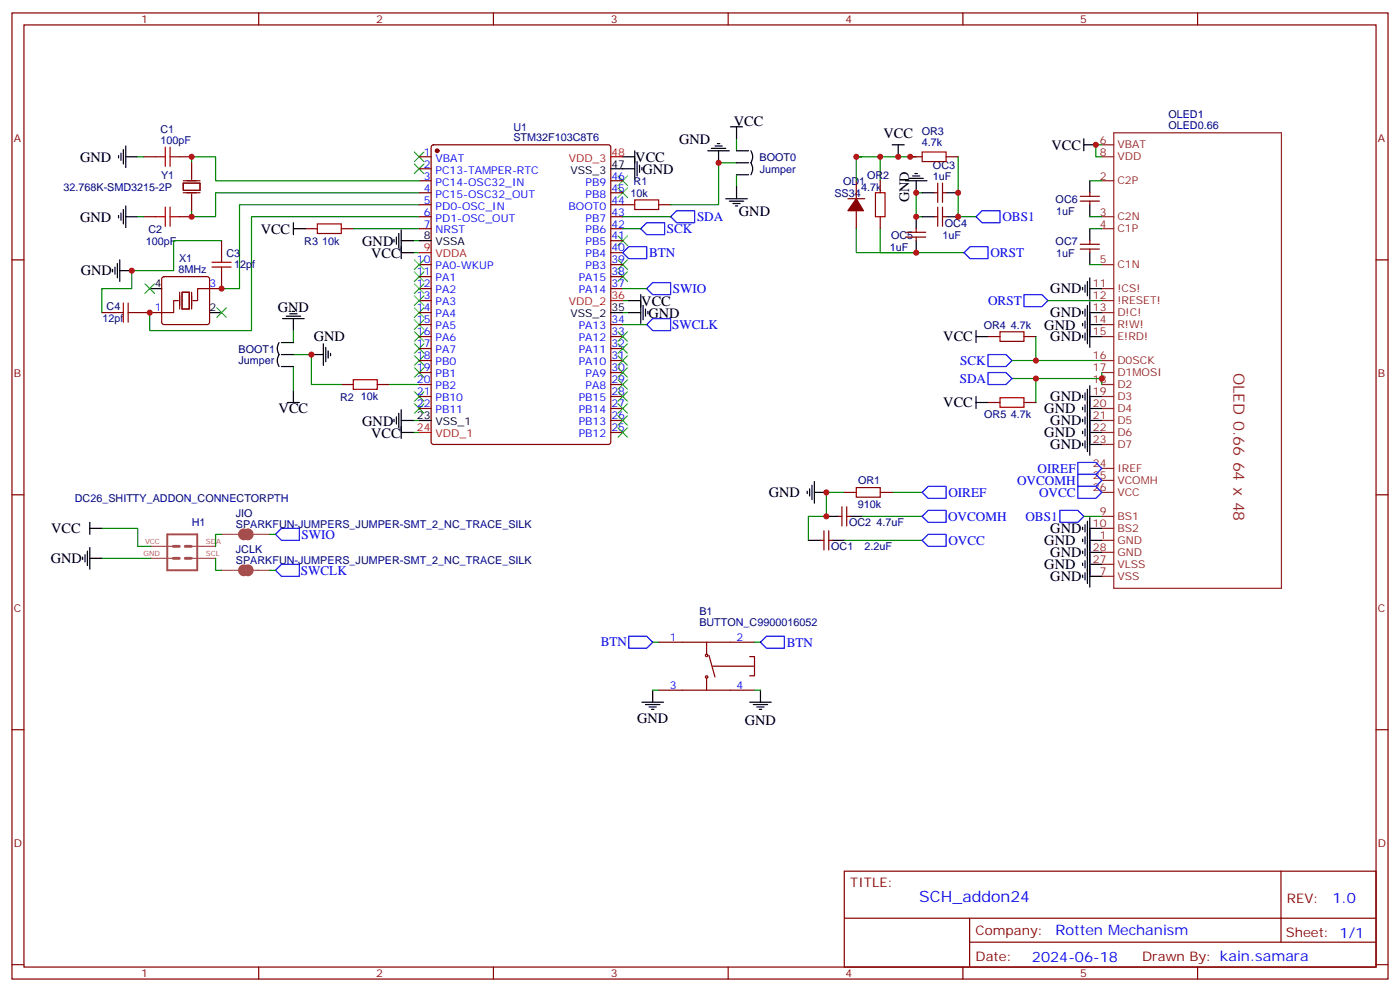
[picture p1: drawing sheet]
<svg xmlns="http://www.w3.org/2000/svg" width="412mm" height="292mm" viewBox="0 0 412 292" stroke-linecap="round" stroke-linejoin="round" font-family="sans-serif">
<g fill="none" stroke="#008700" stroke-width=".35">
<path d="M40.6 46.1h1.7M56.4 47.9v-1.8h7.1v7.1h60M123.5 56.7h-60v7.1h-7.1v-1.8M217 47.9h-5.3v12.4h-14.1M217 40.9v3.5M217 51.4v3.6M252.2 46.1v7.1M254 46.1h-1.8h7.1v7.1M259.3 46.1h10.6M271.6 56.7h-1.7v7.1h1.7M282.2 46.1v17.7h5.3M321 53.2h3.6"/>
<path d="M324.6 42.6h-1.8v3.5h1.8M40.6 63.8h1.7M65.3 70.8h-14.1v8.9h-12.4v5.2h-8.8v7.1M104.1 67.3h19.4M121.7 70.8h1.8M121.7 74.4h1.8M123.5 60.3h-52.9v24.6h-5.3M123.5 63.8h-49.4v33.5h-30v-5.3M183.4 67.3h5.3M183.4 63.8h14.2M252.2 67.3v7.1h17.7M259.3 67.3v7.1h10.6"/>
<path d="M269.9 74.4h14.1M321 67.3h3.6M321 63.8h3.6M321 77.9h3.6M86.4 97.3v3.5M183.4 92h1.8M183.4 88.5h1.8M183.4 95.5h7.1M183.4 84.9h7.1M305.2 99.1v7M308.7 88.5h15.9M86.4 104.4h5.3v8.8h8.8"/>
<path d="M86.4 107.9v7M114.7 113.2h8.8M298.1 106.1h26.5M298.1 111.4h26.5M305.2 111.4v7.1M324.6 109.6v3.6M121.7 123.8h1.8M121.7 127.3h1.8M30 155.5h10.6v5.3h3.8M65.3 157.3h-1.8v3.5M79.4 157.3h1.7M248.7 144.9h-5.3v7.1h-5.3v7"/>
<path d="M248.7 159h22.9M254 152h17.6M262.8 144.9h8.8M319.3 152h5.3M30 164.3h14.4M63.5 164.3v3.6h1.8M79.4 167.9h1.7M192.3 189h1.7M222.2 189h1.8M192.3 203.1h1.7M222.2 203.1h1.8"/>
</g>
<g fill="none" stroke="#3c3" stroke-width=".35">
<path d="M122.1 48.3l2.8 2.8M122.1 44.7l2.8 2.9M124.9 48.3l-2.8 2.8M124.9 44.7l-2.8 2.9M182 51.8l2.9 2.8M182 55.3l2.9 2.8M184.9 51.8l-2.9 2.8M184.9 55.3l-2.9 2.8M122.1 76.5l2.8 2.8M124.9 76.5l-2.8 2.8M182 76.5l2.9 2.8M182 69.4l2.9 2.8"/>
<path d="M184.9 76.5l-2.9 2.8M184.9 69.4l-2.9 2.8M42.7 83.5l2.8 2.9M45.5 83.5l-2.8 2.9M63.9 90.6l2.8 2.8M66.7 90.6l-2.8 2.8M122.1 97.6l2.8 2.9M122.1 94.1l2.8 2.8M122.1 90.6l2.8 2.8M122.1 80l2.8 2.8M122.1 83.5l2.8 2.9M122.1 87.1l2.8 2.8"/>
<path d="M124.9 97.6l-2.8 2.9M124.9 94.1l-2.8 2.8M124.9 90.6l-2.8 2.8M124.9 80l-2.8 2.8M124.9 83.5l-2.8 2.9M124.9 87.1l-2.8 2.8M182 80l2.9 2.8M182 97.6l2.9 2.9M184.9 80l-2.9 2.8M184.9 97.6l-2.9 2.9M122.1 108.2l2.8 2.9M122.1 104.7l2.8 2.8"/>
<path d="M122.1 101.2l2.8 2.8M122.1 118.8l2.8 2.8M122.1 115.3l2.8 2.8M124.9 108.2l-2.8 2.9M124.9 104.7l-2.8 2.8M124.9 101.2l-2.8 2.8M124.9 118.8l-2.8 2.8M124.9 115.3l-2.8 2.8M182 101.2l2.9 2.8M182 104.7l2.9 2.8M182 108.2l2.9 2.9M182 111.8l2.9 2.8"/>
<path d="M182 115.3l2.9 2.8M182 118.8l2.9 2.8M184.9 101.2l-2.9 2.8M184.9 104.7l-2.9 2.8M184.9 108.2l-2.9 2.9M184.9 111.8l-2.9 2.8M184.9 115.3l-2.9 2.8M184.9 118.8l-2.9 2.8M182 122.3l2.9 2.9M182 125.9l2.9 2.8M184.9 122.3l-2.9 2.9M184.9 125.9l-2.9 2.8"/>
</g>
<g fill="none" stroke="#a10000" stroke-width=".35">
<path d="M45.9 46.1h2.8M48.7 43.3v5.7M50.1 46.1h2.8M50.1 43.3v5.7M187 58.8h7v2.9h-7zM257.9 56.7h2.8v7.1h-2.8zM271.6 44.7h7.1v2.9h-7.1zM45.9 63.8h2.8M48.7 61v5.6M50.1 61v5.6M50.1 63.8h2.8M62.4 77.2h5.7"/>
<path d="M62.4 78.6h5.7M65.3 74.4v2.8M65.3 78.6v2.8M93.5 65.9h7v2.8h-7zM33.5 92h2.8M36.3 89.2v5.6M37.7 92h2.9M37.7 89.2v5.6M294.6 97.6h7v2.9h-7zM104.1 111.8h7v2.8h-7zM294.6 117.1h7v2.8h-7zM252.2 143.5h7.1v2.8h-7.1z"/>
</g>
<g fill="none" stroke="#870000" stroke-width=".35">
<path d="M3.5 3.8h405.4v284.3h-405.4zM7.1 7.3h398.2v277.3h-398.2zM76.2 3.8v3.5M145.3 3.8v3.5M214.5 3.8v3.5M283.6 3.8v3.5M352.8 3.8v3.5M42.3 46.1h3.6M52.9 46.1h3.5M56.4 47.9v3.5M56.4 58.5v3.5M123.5 46.1h3.5"/>
<path d="M123.5 49.7h3.5M123.5 53.2h3.5M123.5 56.7h3.5M127.2 42.8l.5-.2h51.5l.7 .4v87.1l-.4 .7h-51.8l-.6-.5-.1-87zM179.9 53.2h3.5M179.9 56.7h3.5M249.8 58.5h4.9M252.2 53.2v5.3M259.3 53.2v3.5M268.1 46.1h3.5M275.2 56.7h1M276.2 53.9v5.6"/>
<path d="M277.6 56.7h1.1M277.6 53.9v5.6M278.7 46.1h3.5M318.2 59.2h5.6M318.2 57.8h5.6M321 56.7v1.1M321 59.2v1.1M3.5 76.5h3.6M42.3 63.8h3.6M52.9 63.8h3.5M65.3 70.8v3.6M90 67.3h3.5"/>
<path d="M100.5 67.3h3.6M123.5 67.3h3.5M123.5 63.8h3.5M123.5 60.3h3.5M123.5 77.9h3.5M179.9 67.3h3.5M179.9 63.8h3.5M179.9 60.3h7.1M179.9 77.9h3.5M179.9 74.4h3.5M179.9 70.8h3.5M194 60.3h3.6"/>
<path d="M252.2 62v5.3M259.3 63.8v3.5M267.1 68.4h5.6M267.1 69.8h5.6M269.9 67.3v1.1M269.9 69.8v1M275.2 63.8h1M276.2 61v5.6M277.6 63.8h1.1M277.6 61v5.6M318.2 73.3h5.6M318.2 71.9h5.6"/>
<path d="M321 70.8v1.1M321 73.3v1.1M405.3 76.5h3.6M30 92h3.5M40.6 92h7M47.9 81.6l.4-.2h12.7l.5 .2 .2 .5v12.7l-.2 .5-.5 .2h-12.7l-.5-.2-.2-.5v-12.7zM65.3 81.4v3.5h-3.6M123.5 81.4h3.5M123.5 84.9h3.5M123.5 88.5h3.5M123.5 92h3.5M123.5 95.5h3.5"/>
<path d="M123.5 99.1h3.5M179.9 81.4h3.5M179.9 84.9h3.5M179.9 95.5h3.5M179.9 99.1h3.5M291 99.1h3.6M301.6 99.1h3.6M100.5 113.2h3.6M111.1 113.2h3.6M123.5 113.2h3.5M123.5 102.6h3.5M123.5 106.1h3.5"/>
<path d="M123.5 109.6h3.5M123.5 116.7h3.5M179.9 113.2h3.5M179.9 102.6h3.5M179.9 106.1h3.5M179.9 109.6h3.5M179.9 116.7h3.5M291 118.5h3.6M301.6 118.5h3.6M123.5 120.2h3.5M179.9 120.2h3.5M179.9 127.3h3.5"/>
<path d="M179.9 123.8h3.5M3.5 145.6h3.6M241.7 159h1M242.7 156.2v5.7M244.1 156.2v5.7M244.1 159h1.1M246.9 152h1.1M248 149.2v5.6M248.7 144.9h3.5M249.4 149.2v5.6M249.4 152h1.1M259.3 144.9h3.5"/>
<path d="M405.3 145.6h3.6M194 189h28.2M208.1 189v3.5M208.1 199.6v3.5M208.8 192.9l1.8 6.3M209.9 196.1h12.3M220.8 193.3h1.4v5.6h-1.4M3.5 214.8h3.6M194 203.1h28.2M405.3 214.8h3.6M248.7 256.4h156.6v28.2h-156.6zM377.3 256.4v20.9"/>
<path d="M248.7 270.2h156.5M285.6 277.3h119.6M285.6 270.2v14.2M3.5 283.9h3.6M76.2 284.6v3.5M145.3 284.6v3.5M214.5 284.6v3.5M283.6 284.6v3.5M352.8 284.6v3.5M405.3 283.9h3.6"/>
<circle cx="208.1" cy="199.2" r=".35"/>
<circle cx="208.1" cy="192.9" r=".35"/>
</g>
<g fill="none" stroke="#000" stroke-width=".35">
<path d="M215.2 37.3h3.5M217 37.3v3.6M34.9 45.8v.7M35.6 45.1v2.1M36.3 44v4.3M37 46.1h3.6M37 43v6.3M179.9 49.7h7.1M183.4 46.1h3.6M187 44.4v8.4M187.7 47.6v4.2M188.4 48.6v2.1"/>
<path d="M189.1 49.3v.7M208.5 44.4h6.3M209.5 43.7h4.3M210.6 43h2.1M211.3 42.3h.7M211.7 44.4v3.5M213.8 58.5h6.3M214.8 59.2h4.3M215.9 59.9h2.1M217 55v3.5M217 44.4h3.5M217 51.4h3.5"/>
<path d="M217 47.9h3.5M221.2 44.4l.3 .6a3 3 0 0 1-.3 2.9l.3 .7a3 3 0 0 1-.3 2.8M262.8 42.6h3.5M264.6 42.6v3.5M266.7 53.2h6.3M267.8 52.5h4.2M268.8 51.8h2.1M269.5 51.1h.7M269.9 53.2v3.5M271.6 56.7h3.6M278.7 56.7h3.5M319.3 42.6h3.5"/>
<path d="M319.3 40.9v3.5M321 53.2v3.5M33.2 79.3v.7M33.9 78.6v2.1M34.6 77.5v4.3M34.9 63.4v.7M35.3 79.7h3.5M35.3 76.5v6.3M35.6 62.7v2.1M36.3 61.7v4.2M37 63.8h3.6M37 60.6v6.4"/>
<path d="M86.4 67.3h3.6M86.4 65.5v3.6M116.1 70.5v.7M116.8 69.8v2.1M117.5 68.7v4.3M118.2 70.8h3.5M118.2 67.7v8.4M118.2 74.4h3.5M123.5 70.8h3.5M216.6 60.6h.7M269.9 63.8v3.5M269.9 70.8v3.6"/>
<path d="M271.6 63.8h3.6M278.7 63.8h3.5M321 60.3v3.5M321 67.3v3.5M321 74.4v3.5M44.1 84.9h3.5M61.7 92h3.6M83.3 93.8h6.3M84.3 93.1h4.2M85.4 92.4h2.1M86.1 91.7h.7M86.4 93.8v3.5"/>
<path d="M179.9 92h3.5M185.2 92h3.5M185.2 88.5h3.5M188.7 86.7v8.5M189.4 89.9v4.2M190.1 90.9v2.2M190.9 91.7v.7M287.5 99.1h3.5M287.5 97.3v3.5M318.9 84.6v.7M318.9 91.7v.7M318.9 95.2v.7"/>
<path d="M318.9 98.7v.7M319.6 83.9v2.1M319.6 90.9v2.2M319.6 94.5v2.1M319.6 98v2.1M320.3 82.8v4.3M320.3 89.9v11.3M321 92h3.6M321 81.8v6.3M321 88.8v13.4M321 84.9h3.6M321 95.5h3.6"/>
<path d="M321 99.1h3.6M82.2 100.8l-.3 .7a3 3 0 0 0 .3 2.9l-.3 .6a3 3 0 0 0 .3 2.9M82.9 107.9h3.5M82.9 100.8h3.5M82.9 104.4h3.5M84.7 118.5h3.5M86.4 114.9v3.6M91.7 104.4h3.5M95.2 101.2v6.3M96 102.2v4.3M96.7 103.3v2.1M97.4 104v.7"/>
<path d="M287.5 116.7v3.5M287.5 118.5h3.5M318.9 116.3v.8M318.9 119.9v.7M319.6 115.6v2.2M319.6 119.2v2.1M320.3 114.6v18.3M321 113.5v20.5M321 116.7h3.6M116.1 123.4v.7M116.8 122.7v2.1M117.5 121.6v4.3"/>
<path d="M118.2 120.6v8.4M118.2 123.8h3.5M118.2 127.3h3.5M123.5 123.8h3.5M318.9 123.4v.7M318.9 126.9v.7M318.9 130.5v.7M319.6 122.7v2.1M319.6 126.2v2.1M319.6 129.8v2.1M321 123.8h3.6M321 127.3h3.6"/>
<path d="M321 120.2h3.6M321 130.8h3.6M26.5 155.5h3.5M26.5 153.7v3.6M237.8 144.6v.7M238.1 159h3.6M238.5 143.9v2.1M239.2 142.8v4.2M239.9 144.9h3.5M239.9 141.7v6.4M243.4 152h3.5M245.2 159h3.5"/>
<path d="M250.5 152h3.5M318.9 155.2v.7M318.9 158.7v.7M319.6 154.4v2.2M319.6 158v2.1M320.3 153.4v18.3M321 159h3.6M321 152.3v20.5M321 155.5h3.6M24.3 164v.7M25 163.3v2.1M25.8 162.2v4.2"/>
<path d="M26.5 164.3h3.5M26.5 161.1v6.4M318.9 162.2v.7M318.9 165.7v.7M318.9 169.3v.7M319.6 161.5v2.1M319.6 165v2.1M319.6 168.6v2.1M321 169.6h3.6M321 166.1h3.6M321 162.6h3.6M189.1 206.7h6.3"/>
<path d="M190.1 207.4h4.3M191.2 208.1h2.1M191.9 208.8h.7M192.3 203.1v3.6M220.8 206.7h6.4M221.9 207.4h4.2M223 208.1h2.1M223.7 208.8h.7M224 203.1v3.6"/>
</g>
<g fill="#870000" stroke="#870000" stroke-width=".35">
<path d="M252.2 58.5l2.2 3.5h-4.6z"/>
<circle cx="128.8" cy="44.4" r=".53"/>
</g>
<path d="M179.9 46.1h3.5M123.5 74.4h3.5M179.9 88.5h3.5M123.5 127.3h3.5" fill="none" stroke="#f00" stroke-width=".35"/>
<g fill="none" stroke="#8c2424" stroke-width=".35">
<path d="M328.1 39.1h49.4v134h-49.4zM324.6 53.2h3.5M324.6 42.6h3.5M324.6 46.1h3.5M324.6 77.9h3.5M324.6 67.3h3.5M324.6 63.8h3.5M324.6 84.9h3.5M324.6 88.5h3.5M324.6 92h3.5M324.6 99.1h3.5M324.6 95.5h3.5"/>
<path d="M324.6 106.1h3.5M324.6 109.6h3.5M324.6 113.2h3.5M324.6 116.7h3.5M324.6 120.2h3.5M324.6 123.8h3.5M324.6 127.3h3.5M324.6 130.8h3.5M324.6 137.9h3.5M324.6 152h3.5M324.6 155.5h3.5M324.6 159h3.5"/>
<path d="M324.6 144.9h3.5M324.6 141.4h3.5M324.6 162.6h3.5M324.6 166.1h3.5M324.6 169.6h3.5"/>
</g>
<g fill="none" stroke="#00f" stroke-width=".35">
<path d="M185.2 72.6h5.3v3.5h-5.3l-1.8-1.7zM188.7 67.3l1.8-1.8h5.3v3.6h-5.3zM197.6 63.8l1.7-1.8h5.3v3.5h-5.3zM284 74.4l1.8-1.8h5.2v3.5h-5.2zM287.5 63.8l1.8-1.8h5.3v3.5h-5.3zM190.5 95.5l1.8-1.7h5.3v3.5h-5.3zM190.5 84.9l1.8-1.7h5.3v3.5h-5.3zM301.6 86.7h5.3l1.8 1.8-1.8 1.7h-5.3zM291 104.4h5.3l1.8 1.7-1.8 1.8h-5.3zM291 109.6h5.3l1.8 1.8-1.8 1.8h-5.3zM317.5 136.1h5.3l1.8 1.8-1.8 1.7h-5.3zM317.5 139.6h5.3l1.8 1.8-1.8 1.8h-5.3z"/>
<path d="M81.1 157.3l1.8-1.8h5.3v3.5h-5.3zM271.6 159l1.8-1.7h5.3v3.5h-5.3zM271.6 152l1.8-1.8h5.3v3.5h-5.3zM271.6 144.9l1.8-1.7h5.3v3.5h-5.3zM312.2 150.2h5.3l1.8 1.8-1.8 1.7h-5.3zM317.5 143.2h5.3l1.8 1.7-1.8 1.8h-5.3zM81.1 167.9l1.8-1.8h5.3v3.5h-5.3zM185.2 187.3h5.3l1.8 1.7-1.8 1.8h-5.3zM224 189l1.8-1.7h5.3v3.5h-5.3z"/>
</g>
<path d="M49.3 157.3h8.8v10.6h-8.8z" fill="none" stroke="#a64a4a" stroke-width=".56"/>
<path d="M51 160.8h1.8M51 164.3h1.8M54.6 160.8h1.7M54.6 164.3h1.7" fill="none" stroke="#a64a4a" stroke-width=".85"/>
<path d="M65.3 157.3h3.4M68.9 157.3h1.2M71 157.3h2.5M74.7 157.3h4.7M44.4 164.3h7M44.4 160.8h7M56.6 164.3h6.9M56.6 160.8h6.9M65.3 167.9h3.4M68.9 167.9h1.2M71 167.9h2.5M74.7 167.9h4.7" fill="none" stroke="#a64a4a" stroke-width=".35"/>
<path d="M71.9 156.4a.88 .88 0 0 0-.9 .9 .88 .88 0 0 0 .9 .9M73 156.4a.88 .88 0 0 1 .8 .9 .88 .88 0 0 1-.8 .9M71.9 167a.88 .88 0 0 0-.9 .9 .88 .88 0 0 0 .9 .8M73 167a.88 .88 0 0 1 .8 .9 .88 .88 0 0 1-.8 .8" fill="none" stroke="#a64a4a" stroke-width="1.8"/>
<path d="M54 53.9h4.9v2.1h-4.9zM54 56.7h4.9M54 53.2h4.9M56.4 51.4v1.4M56.4 57.1v1.4M52.6 88.5h-1.4v3.5h-3.6M52.9 86v4.9M53.6 86h2.1v4.9h-2.1zM56.4 86v4.9M61.7 84.9h-3.5v3.6h-1.4" fill="none" stroke="#870012" stroke-width=".35"/>
<g fill="#c00">
<circle cx="269.9" cy="63.8" r=".88"/>
<circle cx="269.9" cy="74.4" r=".88"/>
<circle cx="322.8" cy="42.6" r=".88"/>
<circle cx="324.6" cy="111.4" r=".88"/>
<circle cx="305.2" cy="106.1" r=".88"/>
<circle cx="305.2" cy="111.4" r=".88"/>
<circle cx="252.2" cy="46.1" r=".88"/>
<circle cx="259.3" cy="46.1" r=".88"/>
<circle cx="282.2" cy="63.8" r=".88"/>
<circle cx="264.6" cy="46.1" r=".88"/>
<circle cx="282.2" cy="56.7" r=".88"/>
<circle cx="268.1" cy="46.1" r=".88"/>
<circle cx="269.9" cy="56.7" r=".88"/>
<circle cx="243.4" cy="152" r=".88"/>
<circle cx="243.4" cy="144.9" r=".88"/>
<circle cx="56.4" cy="63.8" r=".88"/>
<circle cx="56.4" cy="46.1" r=".88"/>
<circle cx="38.8" cy="79.7" r=".88"/>
<circle cx="65.3" cy="84.9" r=".88"/>
<circle cx="44.1" cy="92" r=".88"/>
<circle cx="211.7" cy="47.9" r=".88"/>
<circle cx="91.7" cy="104.4" r=".88"/>
</g>
<text font-size="4.6" fill="#8d2323" x="363.4" y="109.6" transform="rotate(90 363.4 109.6)">OLED 0.66 64 x 48</text>
<text font-size="4.6" fill="#00f" x="270.8" y="265.4">SCH_addon24</text>
<g font-size="4.2">
<text x="216.1" y="37">VCC</text>
<text x="260.2" y="40.5">VCC</text>
<text x="23.6" y="47.6">GND</text>
<text x="187.1" y="47.6">VCC</text>
<text x="200" y="42.3">GND</text>
<text x="309.8" y="44">VCC</text>
<text x="189.3" y="51.2">GND</text>
<text x="267.8" y="59.5" transform="rotate(-90 267.8 59.5)">GND</text>
<text x="23.6" y="65.2">GND</text>
<text x="217.7" y="63.5">GND</text>
<text x="76.8" y="68.8">VCC</text>
<text x="106.7" y="72.3">GND</text>
<text x="109.3" y="75.8">VCC</text>
<text x="23.8" y="81.1">GND</text>
<text x="188.9" y="90">VCC</text>
<text x="309.4" y="86.4">GND</text>
<text x="81.8" y="91.7">GND</text>
<text x="191" y="93.5">GND</text>
<text x="309.4" y="93.4">GND</text>
<text x="92.4" y="100.5">GND</text>
<text x="277.9" y="100.5">VCC</text>
<text x="307.6" y="97">GND</text>
<text x="309.4" y="100.5">GND</text>
<text x="277.9" y="119.9">VCC</text>
<text x="309.4" y="118.1">GND</text>
<text x="82.1" y="121.7">VCC</text>
<text x="106.7" y="125.2">GND</text>
<text x="307.6" y="121.6">GND</text>
<text x="309.4" y="125.2">GND</text>
<text x="109.3" y="128.8">VCC</text>
<text x="307.6" y="128.7">GND</text>
<text x="309.4" y="132.2">GND</text>
<text x="226.5" y="146.4">GND</text>
<text x="15" y="156.9">VCC</text>
<text x="307.6" y="160.4">GND</text>
<text x="309.4" y="156.9">GND</text>
<text x="15" y="165.7">GND</text>
<text x="307.6" y="167.5">GND</text>
<text x="309.4" y="164">GND</text>
<text x="309.4" y="171">GND</text>
<text x="187.7" y="212.7">GND</text>
<text x="219.4" y="213.4">GND</text>
</g>
<g font-size="4.2" fill="#00f">
<text x="392.5" y="265.7">1.0</text>
<text x="310.9" y="275.2">Rotten Mechanism</text>
<text x="304" y="283">2024-06-18</text>
</g>
<g font-size="3.9" fill="#00f">
<text x="205.3" y="65">SDA</text>
<text x="295.3" y="65.1">OBS1</text>
<text x="196.4" y="68.6">SCK</text>
<text x="191.2" y="75.6">BTN</text>
<text x="291.7" y="75.6">ORST</text>
<text x="198.2" y="86.3">SWIO</text>
<text x="291.1" y="89.7">ORST</text>
<text x="198" y="96.9">SWCLK</text>
<text x="282.8" y="107.4">SCK</text>
<text x="282.7" y="112.7">SDA</text>
<text x="299.6" y="142.7">OVCOMH</text>
<text x="305.7" y="139.1">OIREF</text>
<text x="279.4" y="146.2">OIREF</text>
<text x="306.1" y="146.2">OVCC</text>
<text x="279.3" y="153.2">OVCOMH</text>
<text x="302.1" y="153.2">OBS1</text>
<text x="88.8" y="158.6">SWIO</text>
<text x="279.4" y="160.3">OVCC</text>
<text x="88.6" y="169.2">SWCLK</text>
<text x="177" y="190.3">BTN</text>
<text x="231.7" y="190.3">BTN</text>
</g>
<g font-size="3.9" fill="#800">
<text x="250.5" y="261">TITLE:</text>
<text x="379.1" y="265.7">REV:</text>
<text x="287.4" y="275.2">Company:</text>
<text x="378.7" y="275.8">Sheet: 1/1</text>
<text x="287.4" y="282.9">Date:</text>
<text x="336.4" y="282.9">Drawn By: kain.samara</text>
</g>
<g font-size="3.2" fill="#800">
<text x="41.6" y="6.8">1</text>
<text x="110.8" y="6.8">2</text>
<text x="179.9" y="6.8">3</text>
<text x="249.1" y="6.8">4</text>
<text x="318.2" y="6.8">5</text>
<text x="4.1" y="41.9">A</text>
<text x="405.9" y="41.9">A</text>
<text x="4.1" y="111.1">B</text>
<text x="405.9" y="111.1">B</text>
<text x="4.1" y="180.2">C</text>
<text x="405.9" y="180.2">C</text>
<text x="4.1" y="249.3">D</text>
<text x="405.9" y="249.3">D</text>
<text x="41.6" y="287.6">1</text>
<text x="110.8" y="287.6">2</text>
<text x="179.9" y="287.6">3</text>
<text x="249.1" y="287.6">4</text>
<text x="318.2" y="287.6">5</text>
</g>
<g font-size="3.2" fill="#000080">
<text x="344.2" y="34.8">OLED1</text>
<text x="47.3" y="39.1">C1</text>
<text x="151.2" y="41.6">STM32F103C8T6</text>
<text x="151.2" y="38.6">U1</text>
<text x="271.5" y="39.8">OR3</text>
<text x="344.2" y="38">OLED0.66</text>
<text x="47.3" y="42.3">100pF</text>
<text x="223.7" y="47.3">BOOT0</text>
<text x="271.5" y="42.9">4.7k</text>
<text x="47.4" y="52.6">Y1</text>
<text x="223.8" y="50.8">Jumper</text>
<text x="255.4" y="52.6">OR2</text>
<text x="274.8" y="52.8">1uF</text>
<text x="274.8" y="49.7">OC3</text>
<text x="18.7" y="56.1">32.768K-SMD3215-2P</text>
<text x="185.7" y="57.9">10k</text>
<text x="186.6" y="54.3">R1</text>
<text x="245.8" y="57.9">SS34</text>
<text x="248.4" y="54.3">OD1</text>
<text x="253.6" y="56.1">4.7k</text>
<text x="311" y="59.6">OC6</text>
<text x="311.1" y="63.2">1uF</text>
<text x="43" y="72">100pF</text>
<text x="43.8" y="68.5">C2</text>
<text x="89.6" y="72">R3</text>
<text x="94.9" y="72">10k</text>
<text x="262.5" y="70.2">OC5</text>
<text x="277.6" y="70.2">1uF</text>
<text x="278.4" y="66.7">OC4</text>
<text x="311" y="72">OC7</text>
<text x="52.7" y="77.1">X1</text>
<text x="66.7" y="75.5">C3</text>
<text x="262.1" y="73.8">1uF</text>
<text x="311.1" y="75.5">1uF</text>
<text x="52.6" y="80.3">8MHz</text>
<text x="69" y="79">12pf</text>
<text x="30.2" y="94.9">12pf</text>
<text x="31.4" y="91.4">C4</text>
<text x="289.8" y="96.7">OR4</text>
<text x="297.7" y="96.7">4.7k</text>
<text x="70.3" y="103.8">BOOT1</text>
<text x="70.3" y="107.2">Jumper</text>
<text x="100.2" y="117.9">R2</text>
<text x="106.3" y="117.8">10k</text>
<text x="289.9" y="123.1">OR5</text>
<text x="297.7" y="123.1">4.7k</text>
<text x="252.7" y="142.5">OR1</text>
<text x="22.1" y="147.8">DC26_SHITTY_ADDON_CONNECTORPTH</text>
<text x="252.7" y="149.6">910k</text>
<text x="56.5" y="154.9">H1</text>
<text x="69.5" y="155.3">SPARKFUN-JUMPERS_JUMPER-SMT_2_NC_TRACE_SILK</text>
<text x="69.5" y="152.1">JIO</text>
<text x="250.1" y="154.9">OC2</text>
<text x="258.2" y="154.9">4.7uF</text>
<text x="244.8" y="161.9">OC1</text>
<text x="254.7" y="161.9">2.2uF</text>
<text x="69.5" y="165.9">SPARKFUN-JUMPERS_JUMPER-SMT_2_NC_TRACE_SILK</text>
<text x="69.5" y="162.7">JCLK</text>
<text x="206" y="184.2">BUTTON_C9900016052</text>
<text x="206" y="181">B1</text>
</g>
<g font-size="3.2" fill="#00f">
<text x="124.8" y="45.8">1</text>
<text x="128.3" y="47.6">VBAT</text>
<text x="124.8" y="49.3">2</text>
<text x="124.8" y="52.8">3</text>
<text x="128.3" y="51.1">PC13-TAMPER-RTC</text>
<text x="180.1" y="52.8">46</text>
<text x="124.8" y="56.4">4</text>
<text x="124.8" y="59.9">5</text>
<text x="128.3" y="54.6">PC14-OSC32_IN</text>
<text x="128.3" y="58.1">PC15-OSC32_OUT</text>
<text x="172.5" y="58.1">PB8</text>
<text x="172.5" y="54.6">PB9</text>
<text x="180.1" y="59.9">44</text>
<text x="180.1" y="56.4">45</text>
<text x="124.8" y="63.4">6</text>
<text x="128.3" y="61.7">PD0-OSC_IN</text>
<text x="128.3" y="65.2">PD1-OSC_OUT</text>
<text x="167.5" y="61.7">BOOT0</text>
<text x="172.5" y="65.2">PB7</text>
<text x="180.1" y="63.4">43</text>
<text x="124.8" y="67">7</text>
<text x="128.3" y="68.7">NRST</text>
<text x="172.5" y="68.7">PB6</text>
<text x="180.1" y="70.5">41</text>
<text x="180.1" y="67">42</text>
<text x="122.8" y="77.5">10</text>
<text x="172.5" y="75.8">PB4</text>
<text x="172.5" y="72.2">PB5</text>
<text x="180.1" y="77.5">39</text>
<text x="180.1" y="74">40</text>
<text x="122.8" y="81.1">11</text>
<text x="128.3" y="79.3">PA0-WKUP</text>
<text x="128.3" y="82.8">PA1</text>
<text x="170.5" y="82.8">PA15</text>
<text x="172.5" y="79.3">PB3</text>
<text x="180.1" y="81.1">38</text>
<text x="61.7" y="84.6">3</text>
<text x="122.8" y="84.6">12</text>
<text x="122.8" y="88.1">13</text>
<text x="128.3" y="86.4">PA2</text>
<text x="128.3" y="89.9">PA3</text>
<text x="170.5" y="86.4">PA14</text>
<text x="180.1" y="84.6">37</text>
<text x="45.6" y="91.7">1</text>
<text x="122.8" y="91.7">14</text>
<text x="122.8" y="95.2">15</text>
<text x="128.3" y="93.4">PA4</text>
<text x="180.1" y="95.2">34</text>
<text x="122.8" y="98.7">16</text>
<text x="128.3" y="96.9">PA5</text>
<text x="128.3" y="100.5">PA6</text>
<text x="170.5" y="100.5">PA12</text>
<text x="170.5" y="96.9">PA13</text>
<text x="180.1" y="98.7">33</text>
<text x="122.8" y="102.2">17</text>
<text x="122.8" y="105.8">18</text>
<text x="128.3" y="104">PA7</text>
<text x="128.3" y="107.5">PB0</text>
<text x="170.5" y="107.5">PA10</text>
<text x="170.5" y="104">PA11</text>
<text x="180.1" y="105.8">31</text>
<text x="180.1" y="102.2">32</text>
<text x="122.8" y="109.3">19</text>
<text x="122.8" y="112.8">20</text>
<text x="128.3" y="111.1">PB1</text>
<text x="172.5" y="111.1">PA9</text>
<text x="180.1" y="112.8">29</text>
<text x="180.1" y="109.3">30</text>
<text x="122.8" y="116.3">21</text>
<text x="122.8" y="119.9">22</text>
<text x="128.3" y="114.6">PB2</text>
<text x="128.3" y="118.1">PB10</text>
<text x="170.5" y="118.1">PB15</text>
<text x="172.5" y="114.6">PA8</text>
<text x="180.1" y="119.9">27</text>
<text x="180.1" y="116.3">28</text>
<text x="128.3" y="121.6">PB11</text>
<text x="170.5" y="125.2">PB13</text>
<text x="170.5" y="121.6">PB14</text>
<text x="180.1" y="123.4">26</text>
<text x="170.5" y="128.7">PB12</text>
<text x="180.1" y="126.9">25</text>
<text x="197.3" y="188.7">1</text>
<text x="217" y="188.7">2</text>
<text x="197.3" y="202.8">3</text>
<text x="217" y="202.8">4</text>
</g>
<g font-size="3.2" fill="#f00">
<text x="167.5" y="47.6">VDD_3</text>
<text x="180.1" y="45.8">48</text>
<text x="124.8" y="74">9</text>
<text x="128.3" y="75.8">VDDA</text>
<text x="167.5" y="89.9">VDD_2</text>
<text x="180.1" y="88.1">36</text>
<text x="122.8" y="126.9">24</text>
<text x="128.3" y="128.7">VDD_1</text>
</g>
<g font-size="3.2" fill="#8d2323">
<text x="323.9" y="42.3">6</text>
<text x="323.9" y="45.8">8</text>
<text x="329.1" y="43.7">VBAT</text>
<text x="329.1" y="47.2">VDD</text>
<text x="323.9" y="52.8">2</text>
<text x="329.1" y="54.3">C2P</text>
<text x="323.9" y="63.4">3</text>
<text x="329.1" y="64.8">C2N</text>
<text x="323.9" y="67">4</text>
<text x="329.1" y="68.4">C1P</text>
<text x="323.9" y="77.5">5</text>
<text x="329.1" y="79">C1N</text>
<text x="321.9" y="84.6">11</text>
<text x="321.9" y="88.1">12</text>
<text x="329.1" y="86">!CS!</text>
<text x="329.1" y="89.5">!RESET!</text>
<text x="321.9" y="91.7">13</text>
<text x="321.9" y="95.2">14</text>
<text x="329.1" y="93.1">D!C!</text>
<text x="321.9" y="98.7">15</text>
<text x="329.1" y="100.1">E!RD!</text>
<text x="329.1" y="96.6">R!W!</text>
<text x="321.9" y="105.8">16</text>
<text x="329.1" y="107.2">D0SCK</text>
<text x="321.9" y="109.3">17</text>
<text x="321.9" y="112.8">18</text>
<text x="329.1" y="110.7">D1MOSI</text>
<text x="321.9" y="116.3">19</text>
<text x="321.9" y="119.9">20</text>
<text x="329.1" y="114.2">D2</text>
<text x="329.1" y="117.8">D3</text>
<text x="321.9" y="123.4">21</text>
<text x="329.1" y="121.3">D4</text>
<text x="329.1" y="124.8">D5</text>
<text x="321.9" y="126.9">22</text>
<text x="321.9" y="130.5">23</text>
<text x="329.1" y="128.3">D6</text>
<text x="329.1" y="131.9">D7</text>
<text x="321.9" y="137.5">24</text>
<text x="321.9" y="141">25</text>
<text x="329.1" y="138.9">IREF</text>
<text x="329.1" y="142.5">VCOMH</text>
<text x="321.9" y="144.6">26</text>
<text x="329.1" y="146">VCC</text>
<text x="321.9" y="155.2">10</text>
<text x="323.9" y="151.6">9</text>
<text x="329.1" y="153">BS1</text>
<text x="323.9" y="158.7">1</text>
<text x="329.1" y="156.6">BS2</text>
<text x="329.1" y="160.1">GND</text>
<text x="321.9" y="162.2">28</text>
<text x="321.9" y="165.7">27</text>
<text x="329.1" y="163.6">GND</text>
<text x="329.1" y="167.1">VLSS</text>
<text x="323.9" y="169.3">7</text>
<text x="329.1" y="170.7">VSS</text>
</g>
<g font-size="3.2">
<text x="168.1" y="51.1">VSS_3</text>
<text x="180.1" y="49.3">47</text>
<text x="124.8" y="70.5">8</text>
<text x="128.3" y="72.2">VSSA</text>
<text x="45.6" y="84.6">4</text>
<text x="61.7" y="91.7">2</text>
<text x="168.1" y="93.4">VSS_2</text>
<text x="180.1" y="91.7">35</text>
<text x="122.8" y="123.4">23</text>
<text x="128.3" y="125.2">VSS_1</text>
</g>
<g font-size="2.1" fill="#a54b4b">
<text x="42.7" y="160.1">VCC</text>
<text x="60.6" y="160.1">SDA</text>
<text x="42.3" y="163.6">GND</text>
<text x="60.6" y="163.6">SCL</text>
</g>
</svg>
